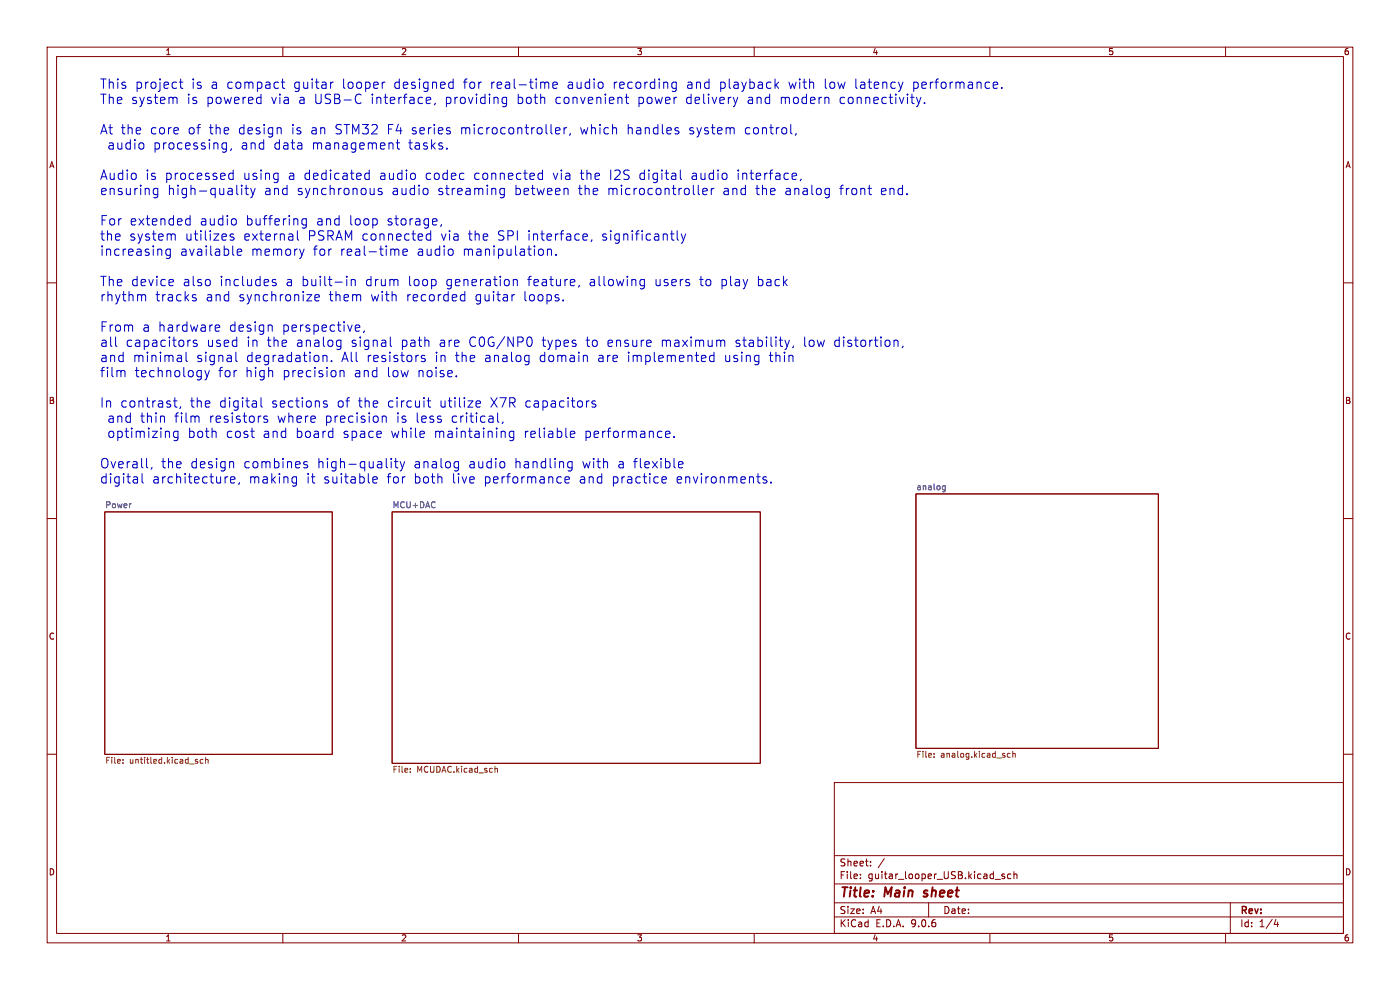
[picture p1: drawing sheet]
<svg xmlns="http://www.w3.org/2000/svg" width="297mm" height="210mm" viewBox="0 0 297 210" stroke-linecap="round" stroke-linejoin="round" font-family="sans-serif">
<g fill="none" stroke="#840000" stroke-width=".21">
<path d="M10 10h277v190h-277zM12 12h273v186h-273zM60 10v2M110 10v2M160 10v2M210 10v2M260 10v2M10 60h2M285 60h2M10 110h2M22.2 108.6h48.3v51.4h-48.3zM83.2 108.6h78.1v53.3h-78.1z"/>
<path d="M194.3 104.8h51.4v54h-51.4zM285 110h2M10 160h2M177 166h108v32h-108zM285 160h2M60 198v2M110 198v2M160 198v2M177 194.5h108M177 191.5h108M177 187.5h108M177 181.5h108"/>
<path d="M182.5 186.3v.1M182.5 185.5v.1M184.7 183.6v.1M184.7 182.8v.1M187.6 182.1l-1.3 2M197 191.5v3M210 198v2M211.1 186.5h1.1M213.1 185.5l-.4-.1-.2 .2 .1 .2 .5 .2v.3h-.6M214.5 185.5l-.5-.1-.3 .3 .2 .6h.6M215.1 185.5l.2-.1 .4 .1v.9M215.1 184.9v1.5"/>
<path d="M260 198v2M261 191.5v6.5M270.7 195l-.4 1.1h.9M271 195.6v1"/>
</g>
<path d="M195.9 190.1l.2 .1M196.1 189v.4" fill="none" stroke="#840000" stroke-width=".4"/>
<g fill="none" stroke="#725600" stroke-width=".21">
<path d="M198.2 159.9v.1M214.3 159.9l-.4-.1-.2 .3M214.9 159.9h.4l.1 .8M214.9 159.4v1.3M26.1 161.8v.1M26.1 161.1v.2M43.1 161.1h-.4l-.2 .2 .1 .6h.5M43.6 161.2l.5-.1 .1 .8M43.6 160.7v1.2M87 163.7v.1M87 163v.2M105 163.1l.5-.1v.8"/>
<path d="M198.2 160.5v.2M213.7 160.4l.2 .3 .4-.1"/>
</g>
<path d="M200 103.8h.5M200 103.1h.5M200.5 103.1v1l-.4 .2" fill="none" stroke="#006464" stroke-width=".21"/>
<g fill="none" stroke="#0000c2" stroke-width=".21">
<path d="M38 17.4h.8M38.3 16.8v1.7l.1 .2 .4 .1M55.4 20v2M59.7 17.4h.7M59.9 16.8v1.7l.1 .2 .4 .1M70.7 17.4l-.5 .2M81.7 17.4l-.4 .1M95.6 17.4l.5 .1M96.1 18.7l-.5 .1M96.1 16.8v2M115.8 17.4l.5 .1 .1 .2v1.1M117.3 18.1l.9-.2-.1-.4-.5-.1-.3 .3 .1 1h.7"/>
<path d="M132.9 20v1.7l.1 .2 .4 .1M142.7 17.5h.8M142.7 18.7h.8M143.5 17.4v1.6l-.2 .3-.5 .1M164.6 18l.6 .8M165.2 17.4l-.8 .8M211.4 17.4l.2 .1 .1 .4-1 .2M211.6 18.7l-.2 .1M212.5 18.6v.2M30.3 30.4l.2 .3v.6l-.2 .2M33.5 40v1.6l-.4 .4-.5-.1M37.3 20.6l.3 .3v1.1"/>
<path d="M47.3 31.5h.7M47.3 30.4h.7M48 30.3v1.6l-.2 .3-.4 .1M48.5 37.7l.4 .4 .6-.1M49.1 31.5l-.2 .4M49.5 36.1v2M49.5 36.8l-.6-.1-.4 .4M51.3 40v1.3M52.2 39.3v1.7l.1 .2 .4 .1M53.2 40l.5 1.3M54.1 40l-.4 1.3M55.2 20.6l.2 .1"/>
<path d="M55.4 21.9l-.2 .1M59.6 27.2l.1 1.2M76.6 21.8l-.4 .2M77.4 37.7l.4 .4 .5-.1M78.3 36.8l-.5-.1-.4 .4M78.3 36.1v2M84 30.3h.8M84.3 29.6v1.7l.1 .2 .4 .1M91.1 20.6l.2 .1 .1 .4-1 .2M91.3 21.9l-.6 .1M92.3 21.9l-.2 .4M94.8 31.4v.2"/>
<path d="M106.6 21.8l.3 .2 .6-.1M107 40v1.6l-.4 .4-.5-.1M107.5 20.6v1.7l-.4 .3-.5-.1M107.5 20.7l-.6-.1-.3 .2M114.3 38h.8M114.3 36.8h.8M115.1 36.1v2M117.8 27.7l1-.1-.1-.4-.6-.1-.3 .3 .1 .9h.8M119.7 27.1v1.3M120.2 27.1l-.4 .1-.1 .3M121 28.3l-.2 .4M144.3 36.1v1.7l.3 .3"/>
<path d="M150.9 40v1.3M151.5 40l-.4 .1-.2 .2M156.5 20.6l-.5 1.4M168.9 28.3l-.2 .4M169.9 38l-.1 .4M194.4 20.6l.5 1.4M194.9 22l-.3 .5M195.4 20.6l-.5 1.4M196.1 21.8v.2M32.5 40.9l.4 .4 .6-.1M33.5 40.1l-.6-.1-.4 .3M36.1 52.8v1.7l-.3 .3-.5-.1"/>
<path d="M36.1 52.9l-.5-.1-.4 .4v.6l.2 .3h.7M36.5 59.3l.2 .1 .1 .4-1 .1M36.9 49.6l.3 .3v1.1M39.6 47.6h.7M39.6 46.5h.7M40.3 45.7v2M49.6 49.7l-.5-.1-.3 .3 .1 .3 .7 .2v.5h-.8M49.9 46.5l.2 .3v.6l-.2 .2M50.3 53.5l1-.2-.1-.4-.6-.1-.3 .3 .1 1h.8M53.7 41.3l-.2 .5-.3 .2M58.5 59.4l-.5-.1-.2 .3v.2l.7 .2v.5h-.7M63.1 49v1.7l.3 .3"/>
<path d="M64.1 48.3l.5 .1M64.5 52.8l-.5 1.4M65 46.5l-.6-.1-.4 .4v.6l.2 .2h.8M65 46.4v1.6l-.2 .3M73.6 58.6v.2M73.6 59.3v1.3M74.5 59.5l.3-.2 .5 .1 .1 1.2M74.5 59.3v1.3M81 40.1l-.5-.1-.3 .2 .1 .3 .7 .2v.5h-.8M83.8 52.9h.7l.1 1.3M85.5 53.5l.9-.2-.1-.4-.5-.1-.3 .3 .1 1h.7M90.4 50.6l.4 .4 .6-.1"/>
<path d="M90.8 49.6l-.4 .4M91.2 49.6l.2 .1M91.4 49v2M93.7 47.6l-.2 .4M107 40.1l-.6-.1-.4 .3v.6l.2 .3h.8M108.9 59.5l.3-.2 .5 .1 .1 1.2M108.9 59.3v1.3M116.1 53l.3-.2 .5 .1 .1 1.3M116.1 52.8v1.4M117.9 54v.2M124.3 49.6l.2 .1 .1 .4-.9 .2M124.5 50.9l-.2 .1"/>
<path d="M125.6 50.9l-.2 .3M136.1 59.3l.6 .1M136.7 59.3v1.6l-.2 .3-.5 .1M143.7 49v1.7l.2 .3M144.5 49.6l.5 1.4M145 51l-.2 .4-.3 .2M145.5 49.6l-.5 1.4M148.2 41.2l.2 .1M149.1 40.6l.9-.2-.1-.3-.5-.1-.3 .2 .1 1h.7M24.6 73.4l.2 .1M25.9 78.6l.5 .1 .1 .2v1M30.3 62.5l.5 .1 .1 .2v1"/>
<path d="M36.7 60.5l-.2 .1M38.4 75.5l.1 1.2M38.5 76.6l-.2 .1M38.5 75.9h-.2M39.5 74.7v1.7l.3 .3M40.4 72.2l-.4 .1M41.1 62.5l.5 .1M41.1 63.2l.5 .1 .1 .2-.3 .3h-.4M41.8 72.3l-.5-.1-.3 .2 .1 .3 .7 .2v.5h-.8M43.5 78.6l.4 1.3M43.9 79.9l-.1 .5-.3 .2M44.4 78.6l-.5 1.3"/>
<path d="M45.9 68.9l.6 .1 .1 .4-.9 .2M46.5 70.2l-.6 .1M50 74.7v1.7l.3 .3M57.5 68.9l.3 .3v1.1M66.8 63.2l1-.2-.1-.4-.6-.1-.3 .3 .1 .9h.8M68.5 75.4v1.3M68.8 75.4l-.3 .2M69.1 75.4l.3 .3v1M70.3 76.5v.2M71.8 72.2l.5 .1M72.1 78.8l.3-.2 .5 .1 .1 1.2M72.1 78.6v1.3"/>
<path d="M72.3 73.4l-.5 .1M72.3 72.2v1.6l-.2 .3M75.5 69l.5-.1 .2 .1 .1 .4-.9 .2M75.5 70.2h.7M77.3 70.2l-.2 .4M82.8 71.5v1.7l.3 .3M90.1 75.5l-.4-.1-.3 .3 .1 .2 .6 .2v.5h-.7M96.8 79.7v.2M98.4 62.5l.2 .1M98.6 63.7l-.6 .1M98.6 61.8v2M109.2 62.5l-.4 .1"/>
<path d="M112 75.4l.2 .1M112.2 75.4l-.1 1.8M112.2 76.6l-.2 .1M112.4 71.5a1.25 1.25 0 0 1 0 2M119.5 63.6v.2M122.9 60.5l-.2 .4M124.5 75.5l.1 1.2M136.7 60.5l-.6 .1M151.5 75.5l-.6-.1-.4 .4v.5l.2 .3h.8M151.5 74.7v2M153.5 72.2l.3 .2v1.1M167.5 72.2l-.5 1.3"/>
<path d="M168.3 73.4l-.2 .4M190.2 72.2l.3 .2v1.1M191.6 73.4l-.2 .4M32.2 99.2l-.2 .3M36.8 85h.8M37.1 84.4v1.7l.1 .2 .4 .1M37.8 91.6l-.6-.1-.4 .4v.5l.2 .3h.8M37.8 91.5v1.6l-.4 .4-.5-.1M38.3 86.3l-.2 .4M41.9 88.3l.3 .2v1.1M49.3 97.9l.3 .3v1.1M55.4 84.4v1.7l.3 .3"/>
<path d="M56.7 88.4l-.5-.1-.3 .2 .1 .3 .7 .2v.5h-.8M64.4 98.3l.9 .6-.3 .4-.6-.1M65.2 98l-.5-.1-.3 .3M68.6 85.4l.9 .6-.3 .4-.6-.1M69.4 85.1l-.5-.1-.3 .3M81.1 88.3v1.3M81.1 88.4l.3-.1 .4 .1 .1 1.2M83 97.3v.1M83 97.9v1.4M83.7 97.9h.7M83.9 97.3v1.7l.1 .2 .4 .1M84.9 97.9l.5 1.4"/>
<path d="M85.4 99.3l-.3 .5M85.8 97.9l-.4 1.4M90.6 85h.8M90.9 84.4v1.7l.1 .2 .4 .1M96.7 97.9l.6 .1M97.3 99.2l-.6 .1M97.3 97.9v1.6l-.2 .3M101.3 85l.5 .1 .1 .4-.9 .2M101.8 86.3l-.5 .1M105.6 87.6v1.7l.2 .3M106.7 89.5l-.2 .4M109 91.5v1.6l-.4 .4-.5-.1"/>
<path d="M109 91.6l-.6-.1-.4 .4v.5l.2 .3h.8M120.6 99.2h.8M120.6 98h.8M121.1 92.7h.7M121.1 91.6l.6-.1 .1 .1 .1 .4-.9 .1M121.4 97.9v1.6l-.4 .4-.5-.1M126.3 85.1l-.5-.1-.2 .3 .1 .3 .6 .2v.5h-.7M141.3 92.7h.7M141.3 91.6l.5-.1 .2 .1 .1 .4-.9 .1M143 92.6v.2M144.2 97.9l.6 .1 .1 .4-1 .2M144.8 99.2l-.6 .1"/>
<path d="M29.1 101.2l.1 1.3M29.2 102.4l-.2 .1M29.2 101.6l-.2 .1M30.1 100.5v1.7l.3 .3M48.9 101.8l.9-.2v-.4l-.6-.1-.3 .3 .1 1h.8M50.8 102.4l-.2 .4M62.3 101.1l.6 .1M62.9 102.4l-.6 .1M62.9 101.1v1.7l-.2 .2-.5 .1M79.1 102.2l.3 .3 .5-.1M79.4 101.1l-.3 .3M79.8 101.1l.1 .1 .1 .4-.9 .2"/>
<path d="M120.1 101.1l-.3 .3v.8l.3 .3 .6-.1M120.5 101.1l.2 .1 .1 .4-1 .2M140.7 101.1l.6 .1 .1 .4-1 .2M141.3 102.4l-.6 .1M161.9 101.7l.7 .2 .1 .3-.3 .3-.6-.1M161.9 101.2h.7M163.6 102.3v.2"/>
</g>
<g font-size="2.8" fill="#0000c2">
<text x="21.1" y="19.1">This</text>
<text x="21.1" y="22.3">The system</text>
<text x="28.6" y="19.1">project</text>
<text x="39.6" y="22.3">is</text>
<text x="40.5" y="19.1">is</text>
<text x="43.7" y="22.3">powered</text>
<text x="44.7" y="19.1">a compact</text>
<text x="57.5" y="22.3">via</text>
<text x="62.3" y="19.1">guitar</text>
<text x="63.4" y="22.3">a USB-C</text>
<text x="72.7" y="19.1">looper</text>
<text x="78.8" y="22.3">interface,</text>
<text x="83.7" y="19.1">designed</text>
<text x="94.6" y="22.3">providing</text>
<text x="98.5" y="19.1">for</text>
<text x="104.3" y="19.1">real-time</text>
<text x="109.9" y="22.3">both</text>
<text x="118" y="22.3">convenient</text>
<text x="120.6" y="19.1">audio</text>
<text x="130.4" y="19.1">recording</text>
<text x="135.6" y="22.3">power</text>
<text x="145.9" y="22.3">delivery</text>
<text x="146.1" y="19.1">and</text>
<text x="153.1" y="19.1">playback</text>
<text x="159" y="22.3">and</text>
<text x="166" y="22.3">modern</text>
<text x="167.8" y="19.1">with</text>
<text x="175.4" y="19.1">low</text>
<text x="178.6" y="22.3">connectivity.</text>
<text x="181.9" y="19.1">latency</text>
<text x="194.2" y="19.1">performance.</text>
<text x="21.1" y="28.7">At the</text>
<text x="31.8" y="28.7">core</text>
<text x="39.8" y="28.7">of</text>
<text x="44.4" y="28.7">the</text>
<text x="50.6" y="28.7">design</text>
<text x="61.9" y="28.7">is</text>
<text x="66.1" y="28.7">an</text>
<text x="71.3" y="28.7">STM32</text>
<text x="82.4" y="28.7">F4 series</text>
<text x="98" y="28.7">microcontroller,</text>
<text x="123.5" y="28.7">which</text>
<text x="133.4" y="28.7">handles</text>
<text x="146.6" y="28.7">system</text>
<text x="158.5" y="28.7">control,</text>
<text x="22.7" y="31.9">audio</text>
<text x="32.4" y="31.9">processing,</text>
<text x="51.1" y="31.9">and</text>
<text x="58.1" y="31.9">data</text>
<text x="66.2" y="31.9">management</text>
<text x="86.8" y="31.9">tasks.</text>
<text x="21.1" y="38.4">Audio</text>
<text x="21.1" y="41.6">ensuring</text>
<text x="30.8" y="38.4">is</text>
<text x="34.9" y="38.4">processed</text>
<text x="35.4" y="41.6">high-quality</text>
<text x="51.5" y="38.4">using</text>
<text x="56" y="41.6">and</text>
<text x="61.1" y="38.4">a dedicated</text>
<text x="63" y="41.6">synchronous</text>
<text x="80.6" y="38.4">audio</text>
<text x="83.1" y="41.6">audio</text>
<text x="90.3" y="38.4">codec</text>
<text x="92.9" y="41.6">streaming</text>
<text x="100.7" y="38.4">connected</text>
<text x="109.2" y="41.6">between</text>
<text x="117.5" y="38.4">via</text>
<text x="122.8" y="41.6">the</text>
<text x="123.4" y="38.4">the</text>
<text x="129.1" y="41.6">microcontroller</text>
<text x="129.6" y="38.4">I2S</text>
<text x="136" y="38.4">digital</text>
<text x="147.1" y="38.4">audio</text>
<text x="153.6" y="41.6">and</text>
<text x="156.8" y="38.4">interface,</text>
<text x="160.6" y="41.6">the</text>
<text x="166.9" y="41.6">analog</text>
<text x="178.5" y="41.6">front</text>
<text x="187.3" y="41.6">end.</text>
<text x="21.1" y="48">For</text>
<text x="21.1" y="51.3">the</text>
<text x="27.3" y="51.3">system</text>
<text x="27.4" y="48">extended</text>
<text x="39.2" y="51.3">utilizes</text>
<text x="42.3" y="48">audio</text>
<text x="51.6" y="51.3">external</text>
<text x="52.1" y="48">buffering</text>
<text x="65.3" y="51.3">PSRAM connected</text>
<text x="67.1" y="48">and</text>
<text x="74.1" y="48">loop</text>
<text x="82.2" y="48">storage,</text>
<text x="93.6" y="51.3">via</text>
<text x="99.5" y="51.3">the</text>
<text x="105.7" y="51.3">SPI interface,</text>
<text x="127.9" y="51.3">significantly</text>
<text x="21.1" y="54.5">increasing</text>
<text x="38.1" y="54.5">available</text>
<text x="53.2" y="54.5">memory</text>
<text x="66.4" y="54.5">for</text>
<text x="72.2" y="54.5">real-time</text>
<text x="88.5" y="54.5">audio</text>
<text x="98.3" y="54.5">manipulation.</text>
<text x="21.1" y="60.9">The device</text>
<text x="21.1" y="64.1">rhythm</text>
<text x="32.9" y="64.1">tracks</text>
<text x="38.7" y="60.9">also</text>
<text x="43.6" y="64.1">and</text>
<text x="46.6" y="60.9">includes</text>
<text x="50.6" y="64.1">synchronize</text>
<text x="60.6" y="60.9">a built-in</text>
<text x="69.8" y="64.1">them</text>
<text x="77.6" y="60.9">drum</text>
<text x="78.7" y="64.1">with</text>
<text x="86.3" y="64.1">recorded</text>
<text x="86.7" y="60.9">loop</text>
<text x="94.8" y="60.9">generation</text>
<text x="100.9" y="64.1">guitar</text>
<text x="111.3" y="64.1">loops.</text>
<text x="112.2" y="60.9">feature,</text>
<text x="125.3" y="60.9">allowing</text>
<text x="139.2" y="60.9">users</text>
<text x="148.8" y="60.9">to</text>
<text x="153.3" y="60.9">play</text>
<text x="161.1" y="60.9">back</text>
<text x="21.1" y="70.6">From</text>
<text x="30.1" y="70.6">a hardware</text>
<text x="48.6" y="70.6">design</text>
<text x="59.9" y="70.6">perspective,</text>
<text x="21.1" y="73.8">all</text>
<text x="21.1" y="77">and</text>
<text x="26.6" y="73.8">capacitors</text>
<text x="28.1" y="77">minimal</text>
<text x="41.6" y="77">signal</text>
<text x="43.8" y="73.8">used</text>
<text x="52.2" y="77">degradation.</text>
<text x="52.3" y="73.8">in</text>
<text x="56.6" y="73.8">the</text>
<text x="62.9" y="73.8">analog</text>
<text x="72.5" y="77">All</text>
<text x="74.6" y="73.8">signal</text>
<text x="77.8" y="77">resistors</text>
<text x="85.2" y="73.8">path</text>
<text x="92.4" y="77">in</text>
<text x="93.3" y="73.8">are</text>
<text x="96.7" y="77">the</text>
<text x="99.7" y="73.8">C0G/NP0</text>
<text x="103" y="77">analog</text>
<text x="114.6" y="77">domain</text>
<text x="115.3" y="73.8">types</text>
<text x="124.7" y="73.8">to</text>
<text x="127.1" y="77">are</text>
<text x="129.2" y="73.8">ensure</text>
<text x="133.4" y="77">implemented</text>
<text x="140.7" y="73.8">maximum</text>
<text x="154.1" y="77">using</text>
<text x="156.5" y="73.8">stability,</text>
<text x="163.6" y="77">thin</text>
<text x="171" y="73.8">low</text>
<text x="177.5" y="73.8">distortion,</text>
<text x="21.1" y="80.2">film</text>
<text x="28.5" y="80.2">technology</text>
<text x="46.2" y="80.2">for</text>
<text x="52" y="80.2">high</text>
<text x="60" y="80.2">precision</text>
<text x="75.2" y="80.2">and</text>
<text x="82.2" y="80.2">low</text>
<text x="88.7" y="80.2">noise.</text>
<text x="21.1" y="86.7">In</text>
<text x="22.7" y="89.9">and</text>
<text x="25.4" y="86.7">contrast,</text>
<text x="29.7" y="89.9">thin</text>
<text x="37" y="89.9">film</text>
<text x="40.2" y="86.7">the</text>
<text x="44.4" y="89.9">resistors</text>
<text x="46.5" y="86.7">digital</text>
<text x="57.6" y="86.7">sections</text>
<text x="58.9" y="89.9">where</text>
<text x="69" y="89.9">precision</text>
<text x="71.6" y="86.7">of</text>
<text x="76.1" y="86.7">the</text>
<text x="82.3" y="86.7">circuit</text>
<text x="84.2" y="89.9">is</text>
<text x="88.4" y="89.9">less</text>
<text x="93.4" y="86.7">utilize</text>
<text x="96" y="89.9">critical,</text>
<text x="104.3" y="86.7">X7R</text>
<text x="111.7" y="86.7">capacitors</text>
<text x="22.7" y="93.1">optimizing</text>
<text x="39.8" y="93.1">both</text>
<text x="47.9" y="93.1">cost</text>
<text x="55.8" y="93.1">and</text>
<text x="62.8" y="93.1">board</text>
<text x="72.9" y="93.1">space</text>
<text x="83.1" y="93.1">while</text>
<text x="92.3" y="93.1">maintaining</text>
<text x="111.4" y="93.1">reliable</text>
<text x="124.3" y="93.1">performance.</text>
<text x="21.1" y="99.6">Overall,</text>
<text x="34.1" y="99.6">the</text>
<text x="40.3" y="99.6">design</text>
<text x="51.6" y="99.6">combines</text>
<text x="67.3" y="99.6">high-quality</text>
<text x="87.8" y="99.6">analog</text>
<text x="99.5" y="99.6">audio</text>
<text x="109.3" y="99.6">handling</text>
<text x="123.7" y="99.6">with</text>
<text x="131.3" y="99.6">a flexible</text>
<text x="21.1" y="102.8">digital</text>
<text x="32.2" y="102.8">architecture,</text>
<text x="52.7" y="102.8">making</text>
<text x="65" y="102.8">it</text>
<text x="68.6" y="102.8">suitable</text>
<text x="82.1" y="102.8">for</text>
<text x="87.9" y="102.8">both</text>
<text x="96.1" y="102.8">live</text>
<text x="102.9" y="102.8">performance</text>
<text x="123.1" y="102.8">and</text>
<text x="130.1" y="102.8">practice</text>
<text x="143.8" y="102.8">environments.</text>
</g>
<g font-size="2.8" fill="#840000">
<text x="178" y="190.9">Title:</text>
<text x="187.7" y="190.9">Main</text>
<text x="196.8" y="190.9">sheet</text>
</g>
<g font-size="2.1" fill="#840000">
<text x="178" y="184">Sheet:</text>
<text x="178" y="186.7">File:</text>
<text x="184.1" y="186.7">guitar_looper_USB.kicad_sch</text>
<text x="178" y="196.9">KiCad</text>
<text x="178" y="194.1">Size:</text>
<text x="184.7" y="194.1">A4</text>
<text x="185.7" y="196.9">E.D.A.</text>
<text x="193.3" y="196.9">9.0.6</text>
<text x="200" y="194.1">Date:</text>
<text x="263" y="194.3">Rev:</text>
<text x="263" y="196.9">Id:</text>
<text x="267.1" y="196.9">1/4</text>
</g>
<g font-size="1.8" fill="#840000">
<text x="35" y="11.9">1</text>
<text x="85" y="11.9">2</text>
<text x="135" y="11.9">3</text>
<text x="185" y="11.9">4</text>
<text x="235" y="11.9">5</text>
<text x="285" y="11.9">6</text>
<text x="10.3" y="35.9">A</text>
<text x="285.3" y="35.9">A</text>
<text x="10.3" y="85.9">B</text>
<text x="285.3" y="85.9">B</text>
<text x="10.3" y="135.9">C</text>
<text x="285.3" y="135.9">C</text>
<text x="10.3" y="185.9">D</text>
<text x="285.3" y="185.9">D</text>
<text x="35" y="199.9">1</text>
<text x="85" y="199.9">2</text>
<text x="135" y="199.9">3</text>
<text x="185" y="199.9">4</text>
<text x="235" y="199.9">5</text>
<text x="285" y="199.9">6</text>
</g>
<g font-size="1.8" fill="#006464">
<text x="22.2" y="107.9">Power</text>
<text x="83.2" y="107.9">MCU+DAC</text>
<text x="194.3" y="104.1">analog</text>
</g>
<g font-size="1.8" fill="#725600">
<text x="194.3" y="161.1">File:</text>
<text x="199.5" y="161.1">analog.kicad_sch</text>
<text x="22.2" y="162.3">File:</text>
<text x="27.4" y="162.3">untitled.kicad_sch</text>
<text x="83.2" y="164.2">File:</text>
<text x="88.4" y="164.2">MCUDAC.kicad_sch</text>
</g>
</svg>
